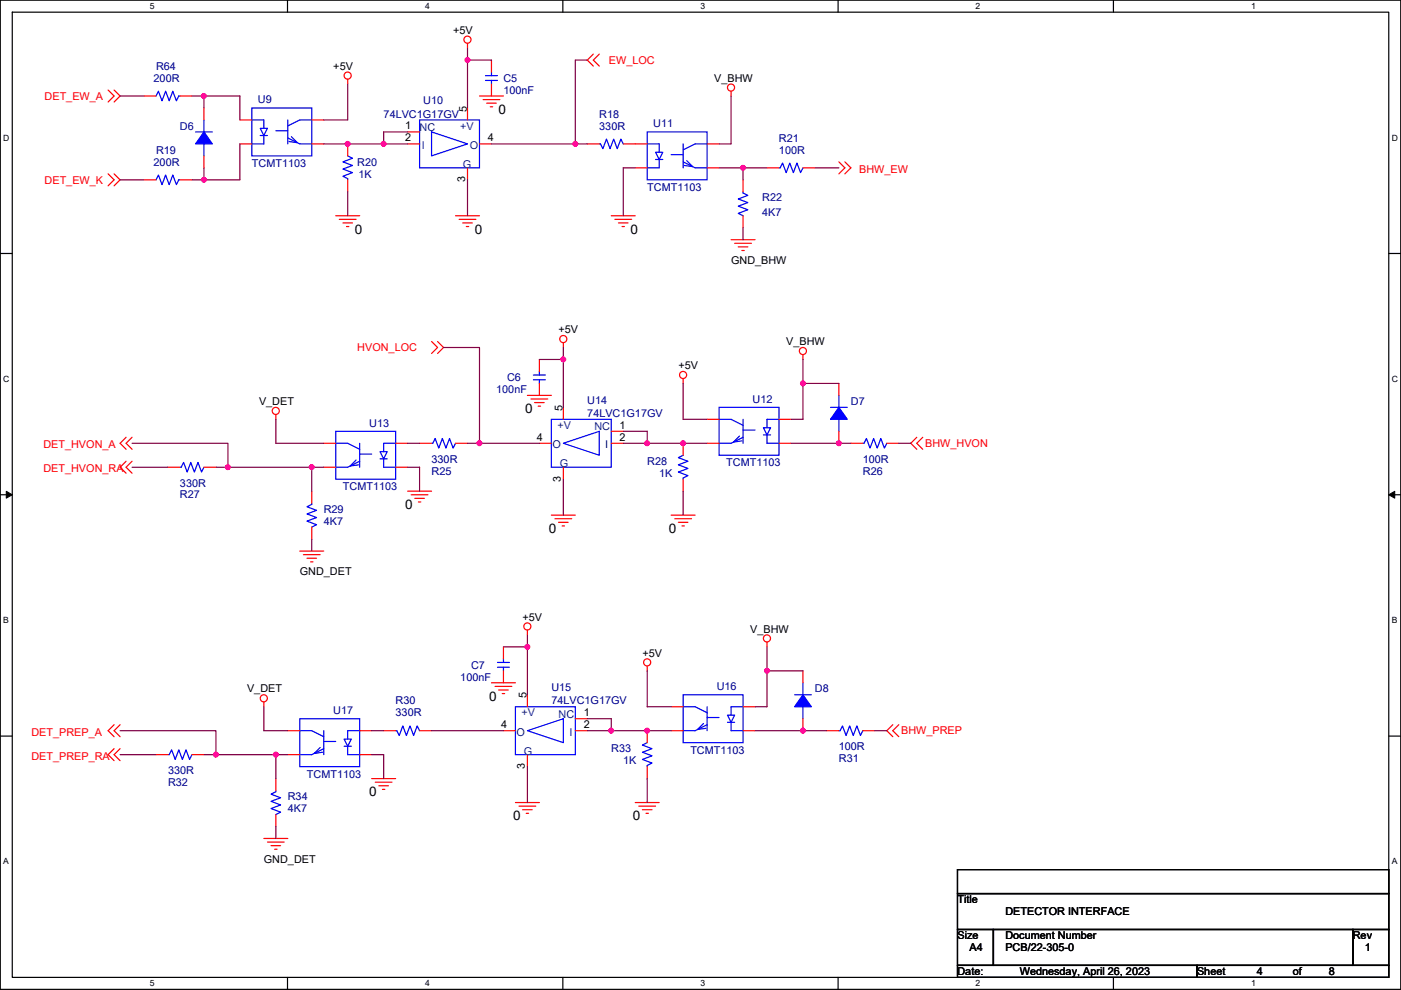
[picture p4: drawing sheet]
<svg xmlns="http://www.w3.org/2000/svg" width="297mm" height="210mm" viewBox="0 0 297 210" stroke-linecap="round" stroke-linejoin="round" font-family="sans-serif">
<path d="M.1 0h296.9v209.8h-296.9zM2.6 2.6h291.8v204.7h-291.8z" fill="none" stroke="#000" stroke-width=".25"/>
<g fill="#fff">
<path d="M31.8 .3h1v2h-1z"/>
<path d="M31.8 207.6h1v2h-1z"/>
</g>
<path d="M61 0v2.6M61 207.3v2.5" fill="none" stroke="#000" stroke-width=".25"/>
<g fill="#fff">
<path d="M90.1 .3h1v2h-1z"/>
<path d="M90.1 207.6h1v2h-1z"/>
</g>
<path d="M119.3 0v2.6M119.3 207.3v2.5" fill="none" stroke="#000" stroke-width=".25"/>
<g fill="#fff">
<path d="M148.5 .3h1v2h-1z"/>
<path d="M148.5 207.6h1v2h-1z"/>
</g>
<path d="M177.7 0v2.6M177.7 207.3v2.5" fill="none" stroke="#000" stroke-width=".25"/>
<g fill="#fff">
<path d="M206.9 .3h1v2h-1z"/>
<path d="M206.9 207.6h1v2h-1z"/>
</g>
<path d="M236.1 0v2.6M236.1 207.3v2.5" fill="none" stroke="#000" stroke-width=".25"/>
<g fill="#fff">
<path d="M265.2 .3h1v2h-1z"/>
<path d="M265.2 207.6h1v2h-1z"/>
<path d="M.7 28.2h1.3v2h-1.3z"/>
<path d="M295.1 28.2h1.3v2h-1.3z"/>
<path d="M.7 79.4h1.3v2h-1.3z"/>
<path d="M295.1 79.4h1.3v2h-1.3z"/>
</g>
<path d="M.1 53.8h2.5M294.4 53.8h2.6" fill="none" stroke="#000" stroke-width=".25"/>
<g fill="#fff">
<path d="M.7 130.5h1.2v2.1h-1.2z"/>
<path d="M295.1 130.5h1.2v2.1h-1.2z"/>
</g>
<path d="M.1 104.9h2.5M294.4 104.9h2.6" fill="none" stroke="#000" stroke-width=".25"/>
<path d="M1.3 104.2l1.3 .7-1.3 .8zM294.4 104.9l1.3-.7v1.5z" fill="#000" stroke="#000" stroke-width=".21"/>
<g fill="#fff">
<path d="M.7 181.7h1.2v2h-1.2z"/>
<path d="M295.1 181.7h1.2v2h-1.2z"/>
</g>
<path d="M.1 156.1h2.5M294.4 156.1h2.6M203 184.4h91.4v5.1h-91.4zM203 189.5h91.4v7.6h-91.4zM203 197.1h7.6v7.7h-7.6zM210.6 197.1h76.2v7.7h-76.2zM286.8 197.1h7.6v7.7h-7.6zM203 204.8h50.8v2.5h-50.8zM253.8 204.8h40.6v2.5h-40.6z" fill="none" stroke="#000" stroke-width=".25"/>
<g fill="none" stroke="#f00" stroke-width=".25">
<path d="M22.9 19.1l1.3 1.3-1.3 1.2M24.2 19.1l1.3 1.3-1.3 1.2M73.7 16.8v1M99.1 9.2v1M104.2 17.8v2.6M104.2 12.7v2.6M125.8 11.5l-1.3 1.2 1.3 1.3M127.1 11.5l-1.3 1.2 1.3 1.3M155 19.3v1.1M22.9 36.9l1.3 1.2-1.3 1.3M24.2 36.9l1.3 1.2-1.3 1.3M30.5 38.1h2.6"/>
<path d="M30.5 20.4h2.6M38.2 38.1h2.5M38.2 20.4h2.5M43.2 33.1v2.5M43.2 22.9v2.5M50.9 25.4h2.5M50.9 30.5h2.5M66.1 30.5h2.5M66.1 25.4h2.5M73.7 30.5v2.6M73.7 38.1v2.6M86.4 28h2.6"/>
<path d="M86.4 30.5h2.6M99.1 35.6v2.5M99.1 22.9v2.5M101.7 20.4h5M101.7 30.5h2.5M102.4 21.1h3.6M103.2 21.9h2M103.9 22.6h.6M124.5 30.5h2.6M132.1 30.5h5.1M134.7 35.6h2.5M149.9 35.6h2.6"/>
<path d="M149.9 30.5h2.6M157.5 38.1v2.6M162.6 35.6h2.6M170.2 35.6h2.6M177.9 34.3l1.2 1.3-1.2 1.3M179.1 34.3l1.3 1.3-1.3 1.3M71.2 45.8h5.1M71.9 46.5h3.6M72.7 47.3h2M73.5 48h.5M96.6 45.8h5.1M97.3 46.5h3.6"/>
<path d="M98.1 47.3h2M98.9 48h.5M129.6 45.8h5.1M130.4 46.5h3.5M131.1 47.3h2.1M131.9 48h.5M155 50.8h5.1M155.8 51.6h3.5M156.5 52.4h2.1M157.3 53.1h.5M157.5 45.8v2.5M91.5 72.4l1.3 1.3-1.3 1.3"/>
<path d="M92.8 72.4l1.2 1.3-1.2 1.3M114.4 76.2v2.6M119.4 72.7v1M170.2 75.2v1M26.7 97.8l-1.2 1.3 1.2 1.3M26.7 92.8l-1.2 1.2 1.2 1.3M28 97.8l-1.3 1.3 1.3 1.3M28 92.8l-1.3 1.2 1.3 1.3M35.6 99.1h2.6M43.2 99.1h2.6M58.5 87.9v1M68.6 99.1h2.6"/>
<path d="M68.6 94h2.6M83.9 94h2.5M83.9 99.1h2.5M89 94h2.5M96.6 94h2.5M111.8 83.9h5.1M112.6 84.6h3.5M113.3 85.4h2.1M114.1 86.1h.5M114.4 81.3v2.6M114.4 94h2.5M119.4 99.1v2.5"/>
<path d="M119.4 86.4v2.5M129.6 91.5h2.5M129.6 94h2.5M144.8 80.3v1M144.8 94v2.6M149.9 94h2.6M149.9 88.9h2.6M165.2 88.9h2.5M165.2 94h2.5M177.9 91.5v2.5M177.9 81.3v2.6M180.4 94h2.5"/>
<path d="M188 94h2.6M194.4 92.8l-1.3 1.2 1.3 1.3M195.6 92.8l-1.2 1.2 1.2 1.3M63.6 116.9h5M64.3 117.6h3.6M65.1 118.4h2M65.8 119.2h.6M66.1 111.8v2.5M66.1 104.2v2.5M86.4 104.2h5.1M87.2 104.9h3.5M87.9 105.7h2.1"/>
<path d="M88.7 106.5h.5M116.9 109.3h5.1M117.7 110h3.5M118.4 110.8h2.1M119.2 111.5h.5M142.3 109.3h5.1M143.1 110h3.5M143.8 110.8h2.1M144.6 111.5h.5M144.8 101.6v2.6M106.7 137.2v2.5M111.8 133.6v1.1"/>
<path d="M162.6 136.2v1M24.2 158.8l-1.3 1.3 1.3 1.2M24.2 153.7l-1.3 1.3 1.3 1.3M25.5 158.8l-1.3 1.3 1.3 1.2M25.5 153.7l-1.3 1.3 1.3 1.3M55.9 148.9v1M61 155h2.6M76.3 155h2.5M81.3 155h2.6M89 155h2.5M104.2 144.8h5.1M105 145.6h3.5"/>
<path d="M105.7 146.3h2.1M106.5 147.1h.5M106.7 155h2.6M106.7 142.3v2.5M111.8 147.4v2.5M122 152.4h2.5M122 155h2.5M137.2 141.3v1M137.2 155v2.5M142.3 155h2.5M142.3 149.9h2.5M157.5 149.9h2.6"/>
<path d="M157.5 155h2.6M170.2 152.4v2.6M170.2 142.3v2.5M175.3 155h2.6M182.9 155h2.6M189.3 153.7l-1.3 1.3 1.3 1.3M190.6 153.7l-1.3 1.3 1.3 1.3M33.1 160.1h2.5M40.7 160.1h2.5M55.9 177.8h5.1M56.7 178.6h3.6M57.5 179.4h2"/>
<path d="M58.5 172.8v2.5M58.5 165.1v2.6M61 160.1h2.6M76.3 160.1h2.5M78.8 165.1h5.1M79.6 165.9h3.5M80.3 166.7h2.1M81.1 167.4h.5M109.3 170.2h5.1M110 171h3.6M110.8 171.7h2M111.6 172.5h.5"/>
<path d="M111.8 160.1v2.5M134.7 170.2h5.1M135.4 171h3.6M136.2 171.7h2M137 172.5h.5M137.2 162.6v2.5M58.2 180.1h.5"/>
<circle cx="73.7" cy="16" r=".76"/>
<circle cx="99.1" cy="8.4" r=".76"/>
<circle cx="155" cy="18.6" r=".76"/>
<circle cx="119.4" cy="71.9" r=".76"/>
<circle cx="144.8" cy="79.5" r=".76"/>
<circle cx="170.2" cy="74.5" r=".76"/>
<circle cx="58.5" cy="87.2" r=".76"/>
<circle cx="111.8" cy="132.9" r=".76"/>
<circle cx="162.6" cy="135.4" r=".76"/>
<circle cx="55.9" cy="148.1" r=".76"/>
<circle cx="137.2" cy="140.5" r=".76"/>
</g>
<g fill="none" stroke="#00f" stroke-width=".25">
<path d="M102.9 17.1h2.6M102.9 16h2.6M104.2 15.3v.7M104.2 17.1v.7M33.1 38.1l.5-1 .8 2.1 .7-2.1 .8 2.1 .7-2.1 .8 2.1 .5-1.1h.3M33.1 20.4l.5-1.1 .8 2.1 .7-2.1 .8 2.1 .7-2.1 .8 2.1 .5-1h.3M41.5 28h3.5M43.2 30.5v2.6M43.2 25.4v2.6M53.4 22.9h12.7v10.2h-12.7zM53.4 25.4h2.5v1.8M55.2 27.2h1.5l-.8 1.5z"/>
<path d="M55.2 28.7h1.5M55.9 28.7v1.8h-2.5M58.5 27.7h2.5M61 29.3l2.6 1.2h2.5M61 25.4v5.1M61.8 29l1.3 1.3-1.8-.3M66.1 25.4h-2.5l-2.6 1.3M73.7 33.1l1 .5-2 .7 2 .8-2 .8 2 .7-2 .8 1 .5v.2M89 25.4h12.7v10.2h-12.7zM91.5 28l7.6 2.5-7.6 2.6zM127.1 30.5h.2l.5 1 .8-2 .7 2 .8-2 .8 2 .7-2 .5 1M137.2 30.5h2.6v1.8"/>
<path d="M137.2 28h12.7v10.1h-12.7zM139 33.8h1.5M139 32.3h1.5l-.7 1.5zM139.8 33.8v1.8h-2.6M142.3 32.8h2.5M144.8 30.5v5.1M144.8 34.3l2.6 1.3h2.5M145.6 34.1l1.3 1.2-1.8-.2M149.9 30.5h-2.5l-2.6 1.3M165.2 35.6h.2l.5-1 .8 2 .7-2 .8 2 .8-2 .7 2 .5-1M157.5 40.7v.2l1.1 .5-2.1 .8 2.1 .8-2.1 .7 2.1 .8-2.1 .8 1 .5M113.1 79.5h2.5"/>
<path d="M114.4 78.8v.7M38.2 99.1h.2l.5-1 .8 2 .7-2 .8 2 .8-2 .7 2 .5-1M71.2 94h2.5l2.6 1.3M71.2 91.5h12.7v10.1h-12.7zM75.5 97.6l-1.3 1.2 1.8-.2M76.3 96.3h2.5M76.3 94v5.1M76.3 97.8l-2.6 1.3h-2.5M80.6 97.3h1.5M80.6 95.8h1.5l-.8 1.5zM81.3 97.3v1.8h2.6M83.9 94h-2.6v1.8"/>
<path d="M91.5 94h.3l.5-1 .7 2 .8-2 .7 2 .8-2 .8 2 .5-1M113.1 80.6h2.5M114.4 80.6v.7M116.9 88.9h12.7v10.2h-12.7zM119.4 94l7.7-2.5v5.1zM144.8 96.6l-1 .5 2.1 .7-2.1 .8 2.1 .8-2.1 .7 2.1 .8-1.1 .5v.2M152.5 86.4h12.7v10.2h-12.7zM152.5 88.9h2.5l2.5 1.3M156.8 92.5l-1.3 1.3 1.8-.3M157.5 92.8l-2.5 1.2h-2.5M157.5 88.9v5.1M157.5 91.2h2.6"/>
<path d="M161.9 92.2h1.5M161.9 90.7h1.5l-.8 1.5zM162.6 92.2v1.8h2.6M165.2 88.9h-2.6v1.8M176.1 86.4h3.5M177.9 88.9v2.6M177.9 83.9v2.5M182.9 94h.3l.5-1 .8 2 .7-2 .8 2 .8-2 .7 2 .5-1M66.1 106.7v.3l-1 .5 2 .7-2 .8 2 .8-2 .7 2 .8-1 .5M106.7 139.7v.8M63.6 155h2.5l2.5 1.3M63.6 152.4h12.7v10.2h-12.7z"/>
<path d="M67.9 158.5l-1.3 1.3 1.8-.2M68.6 155v5.1M68.6 157.3h2.6M68.6 158.8l-2.5 1.3h-2.5M73 158.3h1.5M73 156.8h1.5l-.8 1.5zM73.7 158.3v1.8h2.6M76.3 155h-2.6v1.8M83.9 155h.2l.5 1 .8-2 .8 2 .7-2 .8 2 .8-2 .5 1M105.5 141.5h2.5M105.5 140.5h2.5M106.7 141.5v.8"/>
<path d="M109.3 149.9h12.7v10.2h-12.7zM111.8 155l7.6-2.6v5.1zM137.2 157.5l-1 .5 2 .8-2 .8 2 .7-2 .8 2 .7-1 .5v.3M144.8 149.9h2.6l2.5 1.3M144.8 147.4h12.7v10.1h-12.7zM149.2 153.5l-1.3 1.2 1.8-.2M149.9 153.7l-2.5 1.3h-2.6M149.9 149.9v5.1M149.9 152.2h2.6M154.2 153.2h1.6M154.2 151.7h1.6l-.8 1.5zM155 153.2v1.8h2.5"/>
<path d="M157.5 149.9h-2.5v1.8M168.5 147.4h3.5M170.2 149.9v2.5M170.2 144.8v2.6M177.9 155h.2l.5-1 .8 2 .7-2 .8 2 .8-2 .7 2 .5-1M35.6 160.1h.3l.5-1.1 .7 2.1 .8-2.1 .8 2.1 .7-2.1 .8 2.1 .5-1M58.5 167.7v.2l-1 .5 2 .8-2 .8 2 .7-2 .8 2 .8-1 .5"/>
</g>
<g fill="#00f" stroke="#00f" stroke-width=".25">
<path d="M43.2 28l1.8 2.5h-3.5z" fill-rule="evenodd"/>
<path d="M177.9 86.4l1.7 2.5h-3.5z" fill-rule="evenodd"/>
<path d="M170.2 147.4l1.8 2.5h-3.5z" fill-rule="evenodd"/>
</g>
<g fill="none" stroke="#800040" stroke-width=".25">
<path d="M73.7 17.8v7.6h-5.1M99.1 12.7h5.1M99.1 10.2v2.5M99.1 12.7v10.2M124.5 12.7h-2.5v17.8M25.5 38.1h5M25.5 20.4h5M40.7 38.1h2.5M40.7 20.4h2.5M43.2 20.4h7.7v5M43.2 20.4v2.5M43.2 35.6v2.5"/>
<path d="M50.9 30.5v7.6h-7.7M68.6 30.5h12.7M81.3 30.5h5.1M86.4 28h-5.1v2.5M99.1 38.1v7.7M104.2 30.5h17.8M122 30.5h2.5M134.7 35.6h-2.6v10.2M152.5 35.6h5M155 20.4v10.1h-2.5M157.5 35.6v2.5M157.5 35.6h5.1"/>
<path d="M172.8 35.6h5.1M73.7 40.7v5.1M157.5 48.3v2.5M94 73.7h7.7v20.3M114.4 76.2h5M119.4 73.7v2.5M119.4 76.2v10.2M170.2 76.2v5.1M28 99.1h7.6M28 94h20.3v5.1M45.8 99.1h2.5M48.3 99.1h17.8"/>
<path d="M58.5 88.9v5.1h10.1M66.1 99.1h2.5M66.1 99.1v5.1M86.4 94h2.6M86.4 99.1h2.6v5.1M99.1 94h2.6M101.7 94h12.7M132.1 91.5h5.1v2.5M132.1 94h17.8M144.8 81.3v7.6h5.1M167.7 94h12.7M170.2 81.3v7.6h-2.5"/>
<path d="M170.2 81.3h7.7M190.6 94h2.5M66.1 114.3v2.6M119.4 101.6v7.7M144.8 104.2v5.1M106.7 137.2h5.1M111.8 134.7v2.5M111.8 137.2v10.2M162.6 137.2v5.1M25.5 155h20.3v5.1M55.9 149.9v5.1h5.1M78.8 155h2.5"/>
<path d="M91.5 155h15.2M124.5 155h5.1M124.5 152.4h5.1v2.6M137.2 142.3v7.6h5.1M142.3 155h-12.7M160.1 155h15.2M162.6 142.3h7.6M162.6 142.3v7.6h-2.5M185.5 155h2.5M25.5 160.1h7.6M43.2 160.1h2.6M45.8 160.1h12.7"/>
<path d="M58.5 160.1h2.5M58.5 160.1v5M58.5 175.3v2.5M78.8 160.1h2.5v5M111.8 162.6v7.6M137.2 165.1v5.1"/>
</g>
<g fill="#f0f" stroke="#f0f" stroke-width=".25">
<circle cx="81.3" cy="30.5" r=".5"/>
<circle cx="73.7" cy="30.5" r=".5"/>
<circle cx="99.1" cy="12.7" r=".5"/>
<circle cx="122" cy="30.5" r=".5"/>
<circle cx="170.2" cy="81.3" r=".5"/>
<circle cx="119.4" cy="76.2" r=".5"/>
<circle cx="137.2" cy="94" r=".5"/>
<circle cx="144.8" cy="94" r=".5"/>
<circle cx="111.8" cy="137.2" r=".5"/>
<circle cx="129.6" cy="155" r=".5"/>
<circle cx="137.2" cy="155" r=".5"/>
<circle cx="170.2" cy="155" r=".5"/>
<circle cx="101.6" cy="94" r=".5"/>
<circle cx="157.5" cy="35.6" r=".5"/>
<circle cx="43.2" cy="38.1" r=".5"/>
<circle cx="43.2" cy="20.3" r=".5"/>
<circle cx="66.1" cy="99.1" r=".5"/>
<circle cx="162.6" cy="142.3" r=".5"/>
<circle cx="177.8" cy="94" r=".5"/>
<circle cx="48.3" cy="99.1" r=".5"/>
<circle cx="45.8" cy="160" r=".5"/>
<circle cx="58.5" cy="160" r=".5"/>
</g>
<g font-size="2.8">
<text x="105.7" y="24.1">0</text>
<text x="75.2" y="49.5">0</text>
<text x="100.6" y="49.5">0</text>
<text x="133.7" y="49.5">0</text>
<text x="111.3" y="87.6">0</text>
<text x="85.9" y="107.9">0</text>
<text x="116.4" y="113">0</text>
<text x="141.8" y="113">0</text>
<text x="103.7" y="148.6">0</text>
<text x="78.3" y="168.9">0</text>
<text x="108.8" y="174">0</text>
<text x="134.2" y="174">0</text>
</g>
<g font-size="2.3">
<text x="96.1" y="7.2">+5V</text>
<text x="70.7" y="14.8">+5V</text>
<text x="151.4" y="17.3">V_BHW</text>
<text x="99" y="23.7" transform="rotate(-90 99 23.7)">5</text>
<text x="85.9" y="27.5">1</text>
<text x="85.9" y="30">2</text>
<text x="103.4" y="30">4</text>
<text x="98.6" y="38.7" transform="rotate(-90 98.6 38.7)">3</text>
<text x="155" y="55.9">GND_BHW</text>
<text x="118.4" y="70.7">+5V</text>
<text x="166.7" y="73.2">V_BHW</text>
<text x="143.8" y="78.3">+5V</text>
<text x="54.9" y="85.9">V_DET</text>
<text x="119.3" y="87.2" transform="rotate(-90 119.3 87.2)">5</text>
<text x="113.9" y="93.5">4</text>
<text x="131.4" y="91">1</text>
<text x="131.4" y="93.5">2</text>
<text x="118.9" y="102.2" transform="rotate(-90 118.9 102.2)">3</text>
<text x="63.6" y="122">GND_DET</text>
<text x="110.8" y="131.6">+5V</text>
<text x="159.1" y="134.2">V_BHW</text>
<text x="136.2" y="139.3">+5V</text>
<text x="52.4" y="146.9">V_DET</text>
<text x="111.7" y="148.1" transform="rotate(-90 111.7 148.1)">5</text>
<text x="106.2" y="154.5">4</text>
<text x="123.8" y="151.9">1</text>
<text x="123.8" y="154.5">2</text>
<text x="111.3" y="163.1" transform="rotate(-90 111.3 163.1)">3</text>
<text x="55.9" y="182.9">GND_DET</text>
<text x="203" y="191.6">Title</text>
<text x="213.2" y="194.1">DETECTOR INTERFACE</text>
<text x="203" y="199.2">Size</text>
<text x="205.5" y="201.7">A4</text>
<text x="213.2" y="199.2">Document Number</text>
<text x="213.2" y="201.7">PCB/22-305-0</text>
<text x="286.8" y="199.2">Rev</text>
<text x="289.4" y="201.7">1</text>
<text x="203" y="206.8">Date:</text>
<text x="216.2" y="206.8">Wednesday, April 26, 2023</text>
<text x="253.8" y="206.8">Sheet</text>
<text x="266.5" y="206.8">4</text>
<text x="274.1" y="206.8">of</text>
<text x="281.7" y="206.8">8</text>
</g>
<g font-size="2.3" fill="#000080">
<text x="32.6" y="17.3">200R</text>
<text x="33.1" y="14.8">R64</text>
<text x="106.7" y="17.3">C5</text>
<text x="54.7" y="21.9">U9</text>
<text x="89.7" y="22.2">U10</text>
<text x="106.7" y="19.9">100nF</text>
<text x="38.2" y="27.5">D6</text>
<text x="81.3" y="25">74LVC1G17GV</text>
<text x="127.1" y="25">R18</text>
<text x="127.1" y="27.5">330R</text>
<text x="138.5" y="27">U11</text>
<text x="32.6" y="35.1">200R</text>
<text x="33.1" y="32.6">R19</text>
<text x="53.4" y="35.4">TCMT1103</text>
<text x="75.8" y="35.1">R20</text>
<text x="165.2" y="30">R21</text>
<text x="165.2" y="32.6">100R</text>
<text x="76" y="37.7">1K</text>
<text x="137.2" y="40.4">TCMT1103</text>
<text x="161.6" y="42.7">R22</text>
<text x="161.6" y="45.8">4K7</text>
<text x="105.2" y="83.4">100nF</text>
<text x="107.5" y="80.8">C6</text>
<text x="124.5" y="85.7">U14</text>
<text x="124.5" y="88.5">74LVC1G17GV</text>
<text x="159.6" y="85.4">U12</text>
<text x="180.4" y="85.9">D7</text>
<text x="78.3" y="90.5">U13</text>
<text x="91.5" y="100.6">R25</text>
<text x="91.5" y="98.1">330R</text>
<text x="137.2" y="98.6">R28</text>
<text x="139.8" y="101.2">1K</text>
<text x="154" y="98.9">TCMT1103</text>
<text x="182.9" y="100.6">R26</text>
<text x="182.9" y="98.1">100R</text>
<text x="38.2" y="105.7">R27</text>
<text x="38.2" y="103.2">330R</text>
<text x="72.7" y="103.9">TCMT1103</text>
<text x="68.6" y="108.8">R29</text>
<text x="68.6" y="111.3">4K7</text>
<text x="99.9" y="141.8">C7</text>
<text x="83.9" y="149.4">R30</text>
<text x="97.6" y="144.3">100nF</text>
<text x="116.9" y="146.6">U15</text>
<text x="116.9" y="149.4">74LVC1G17GV</text>
<text x="152" y="146.4">U16</text>
<text x="172.8" y="146.9">D8</text>
<text x="70.7" y="151.4">U17</text>
<text x="83.9" y="152">330R</text>
<text x="129.6" y="159.6">R33</text>
<text x="146.4" y="159.8">TCMT1103</text>
<text x="177.9" y="161.6">R31</text>
<text x="177.9" y="159.1">100R</text>
<text x="35.6" y="166.7">R32</text>
<text x="35.6" y="164.1">330R</text>
<text x="65.1" y="164.9">TCMT1103</text>
<text x="132.1" y="162.1">1K</text>
<text x="61" y="169.7">R34</text>
<text x="61" y="172.3">4K7</text>
</g>
<g font-size="2.3" fill="#f00">
<text x="129.1" y="13.5">EW_LOC</text>
<text x="9.5" y="21.1">DET_EW_A</text>
<text x="9.5" y="38.9">DET_EW_K</text>
<text x="182.2" y="36.6">BHW_EW</text>
<text x="75.8" y="74.5">HVON_LOC</text>
<text x="9.2" y="95.1">DET_HVON_A</text>
<text x="196.1" y="94.8">BHW_HVON</text>
<text x="9.2" y="100.1">DET_HVON_RA</text>
<text x="191.1" y="155.8">BHW_PREP</text>
<text x="6.7" y="161.1">DET_PREP_RA</text>
<text x="6.7" y="156">DET_PREP_A</text>
</g>
<g font-size="2.3" fill="#004080">
<text x="89" y="27.7">NC</text>
<text x="97.6" y="27.5">+V</text>
<text x="89.5" y="31.6">I</text>
<text x="98.1" y="35.6">G</text>
<text x="99.6" y="31.6">O</text>
<text x="117.2" y="95.1">O</text>
<text x="118.2" y="91">+V</text>
<text x="126" y="91.2">NC</text>
<text x="128.3" y="95.1">I</text>
<text x="118.7" y="99.1">G</text>
<text x="110.6" y="152">+V</text>
<text x="118.4" y="152.2">NC</text>
<text x="109.5" y="156">O</text>
<text x="111.1" y="160.1">G</text>
<text x="120.7" y="156">I</text>
</g>
<g font-size="1.8">
<text x="31.8" y="1.9">5</text>
<text x="90.1" y="1.9">4</text>
<text x="148.5" y="1.9">3</text>
<text x="206.9" y="1.9">2</text>
<text x="265.2" y="1.9">1</text>
<text x=".7" y="29.8">D</text>
<text x="295.1" y="29.8">D</text>
<text x=".7" y="81">C</text>
<text x="295.1" y="81">C</text>
<text x=".7" y="132.2">B</text>
<text x="295.1" y="132.2">B</text>
<text x=".7" y="183.3">A</text>
<text x="295.1" y="183.3">A</text>
<text x="31.8" y="209.2">5</text>
<text x="90.1" y="209.2">4</text>
<text x="148.5" y="209.2">3</text>
<text x="206.9" y="209.2">2</text>
<text x="265.2" y="209.2">1</text>
</g>
</svg>
